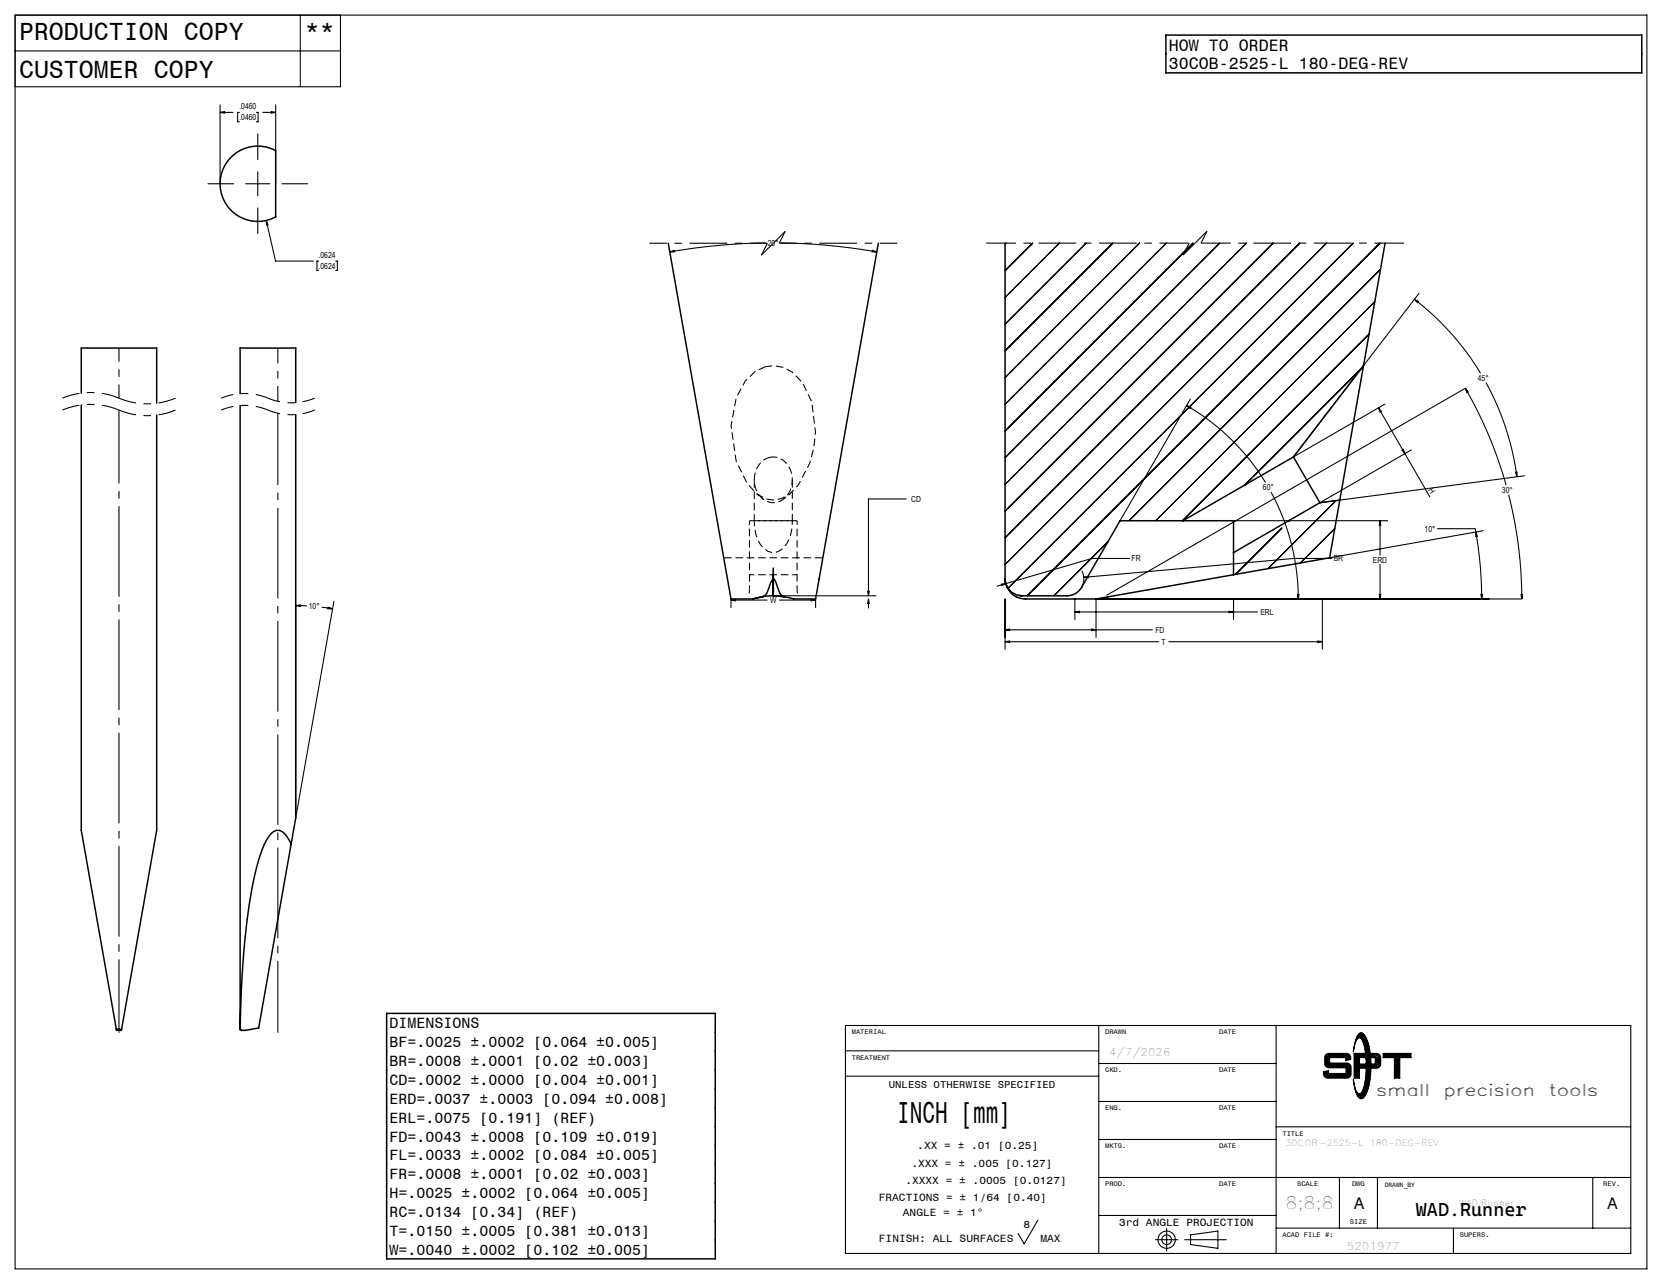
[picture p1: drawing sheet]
<svg xmlns="http://www.w3.org/2000/svg" width="279mm" height="216mm" viewBox="0 0 279 216" stroke-linecap="round" stroke-linejoin="round" font-family="sans-serif">
<g fill="none" stroke="#000" stroke-width=".25">
<path d="M196 5.9h80v6.4h-80zM39 26.2a6.3 6.3 0 0 1 7.3-.9v11.2a6.3 6.3 0 0 1-8.1-1.9 6.3 6.3 0 0 1 .8-8.4zM112.3 40.9l10.6 59.8h3.7M147.7 40.9l-10.6 59.8h-1.8a7.3 7.3 0 0 1-3.5-.4M169 40.9v56.4M232.9 40.9l-3.7 20.6M13.7 66.1v-7.6h12.6v9.3M13.7 68.1v71.5l5.9 33.5M26.3 69.8v69.8l-5.9 33.5M40.4 66.2v-7.7h9.3v9.2M40.4 68.2v104.9M49.7 69.7v67.8l-.8 4.4"/>
<path d="M217.4 76.8l4.5 7.7M217.4 76.8l-18.5 10.8M229.2 61.5l-4 22.6M229.2 61.5l-11.8 15.3M129.9 97.3l-.4 .7-.6 1.7-.3 .4-.4 .2M130 95.5v4.7M130.1 97.4a2.23 2.23 0 0 1 .6 1.4l.4 .9 .3 .4 .4 .2M169 97.9h.1M198.9 87.6h-10.6l-6.5 11.2a2.85 2.85 0 0 1-2.4 1.4h-7.6a2.84 2.84 0 0 1-2.8-2.9M198.9 87.6h8.5v5.3M207.4 92.9v3.7M221.9 84.5l-14.5 8.4"/>
<path d="M225.2 84.1l-1.7 9.7-39.2 6.9h-11.9a3.5 3.5 0 0 1-2.4-1l-.7-.9-.3-1.5M225.2 84.1l-3.3 .4M128.2 100.3a11.1 11.1 0 0 1 3.6 0M128.2 100.3l-1.6 .4M128.3 100.3l-1.7 .4M130.1 100.2l1.8 .1M171.3 100.1l.4 .1M48.9 141.9a3.4 3.4 0 0 0-2.1-2.3 2.49 2.49 0 0 0-2.1 1.8 38.2 38.2 0 0 0-2.9 11.3 158.5 158.5 0 0 0-1.4 20.4M48.9 141.9l-5.4 31-2.3 .4h-.6M19.6 173.1h.4M19.6 173.1v.2h.2M19.9 173.2l-.1 .1"/>
<path d="M19.9 173.2h.2M20 173.1l-.1 .1M20 173.1h.4M20 173.1l.1 .1M20 173.2h.1M20.4 173.1v.2l-.3-.1M40.4 173.1l.2 .2M40.4 173.1h.1M40.6 173.3h.1M65 170.4h55.2v41.3h-55.2z"/>
</g>
<path d="M126 99.1l-.3 1.3M126 99.1v-11.5M126.8 87.8a5.4 5.4 0 0 0 2.3 4.9 2.42 2.42 0 0 0 3.2-1.3 7 7 0 0 0 .9-3.8M134 99.1l.3 1.3M134 87.6v11.5" fill="none" stroke="#000" stroke-width=".18" stroke-dasharray="1.3 .6" stroke-dashoffset=".6" stroke-linecap="butt"/>
<path d="M126 87.6h8M126 96.6h8" fill="none" stroke="#000" stroke-width=".18" stroke-dasharray="1.3 .6" stroke-dashoffset=".4" stroke-linecap="butt"/>
<path d="M129.4 76.9a3.4 3.4 0 0 1 3.8 3.8 3.4 3.4 0 0 1-3.8 3.8 4 4 0 0 1-2.2-5.7 3.3 3.3 0 0 1 2.2-1.9M133.2 87.7v-7" fill="none" stroke="#000" stroke-width=".18" stroke-dasharray="1.3 .6" stroke-linecap="butt"/>
<path d="M133.2 87.6h-6.4" fill="none" stroke="#000" stroke-width=".18" stroke-dasharray="1.3 .6" stroke-dashoffset=".3" stroke-linecap="butt"/>
<path d="M128.6 61.7l1.4-.2 1.7 .3 1.5 .8 1.7 1.8 1.6 3.2 .6 5.1-.3 2.6-.7 2.6-1.9 3.7-1.4 1.4a4.2 4.2 0 0 1-5.4 .2l-1.8-1.8-1.8-3.9-.9-5.9 .9-4.7 1.5-2.8 1.7-1.6 1.6-.8" fill="none" stroke="#000" stroke-width=".18" stroke-dasharray="1.3 .6" stroke-dashoffset=".1" stroke-linecap="butt"/>
<path d="M126.8 80.7v7.1M138.3 93.8h-16.6" fill="none" stroke="#000" stroke-width=".18" stroke-dasharray="1.3 .6" stroke-dashoffset="-.1" stroke-linecap="butt"/>
<path d="M127.2 83l1.1 .9M131.7 83.9l1.1-.9" fill="none" stroke="#000" stroke-width=".18" stroke-dasharray="1.3 .6" stroke-dashoffset=".7" stroke-linecap="butt"/>
<g fill="none" stroke="#000" stroke-width=".18">
<path d="M2.5 8.6h54.7M2.5 2.5h274.4v210.9h-274.4zM37 18.9h2.2M37 17.6v13.3M37 18.9l.8-.1v.2zM40.2 18.9h-.3v1.6h.3M43.1 18.9h.3v1.6h-.3M44.2 18.9h2.1M45.6 18.8l.7 .1-.7 .1zM46.3 17.6v13.3M50.5 2.5v12.1M57.2 2.5v12.1h-54.7"/>
<path d="M35 30.9h4.3M41.3 30.9h4.1M43.3 22.5v4.3M43.3 28.9v4M43.3 35v4.3M44.8 37.1l1.5 6.8h6.4M44.8 37.1l.3 .7h-.3zM47.4 30.9h4.3M53.6 43.9h-.3v1.6h.3M56.4 43.9h.3v1.6h-.3M112.6 42.4l.7-.3 .1 .3zM128.8 40.8a100.2 100.2 0 0 0-16.2 1.6"/>
<path d="M131.2 40.8a100.1 100.1 0 0 1 16.2 1.6M146.7 42.1l.7 .3h-.8zM169.1 40.9l-.1 .1M173.6 40.9l-4.6 4.6M178.1 40.9l-9.1 9.1M182.6 40.9l-13.6 13.6M187.1 40.9l-18.1 18.1M191.6 40.9l-22.6 22.6M196.1 40.9l-27.1 27.1M200.5 40.9l-31.5 31.6M205 40.9l-36 36.1M209.5 40.9l-40.5 40.5"/>
<path d="M214 40.9l-45 45M218.5 40.9l-49.5 49.5M223 40.9l-54 54M227.5 40.9l-58 58M230.2 56.2l-31.4 31.4M231.1 50.7l-36.8 36.9M232 40.9l-59.3 59.3M232.1 45.3l-42.3 42.3M237.8 50.3l.7 .4-.2 .2zM237.8 50.3a45 45 0 0 1 11.1 12.4M238.6 49.3l-21.2 27.5 15.4-8.9M199.5 68.2l.7 .3-.1 .2z"/>
<path d="M199.5 68.2a37.6 37.6 0 0 1 13.3 12.9M200.1 67.1l-11.8 20.5M228.8 62l-18.2 18.2M231.7 68.6l8.7 14.9M231.7 68.6l.5 .6-.2 .1zM235.7 75.7l.2-.1 .3 .7zM237.3 75.6l-15.4 8.9 34.4-4.5M246.3 65.3l-60.2 34.8M246.3 65.3l.5 .6-.2 .1zM246.3 65.3a70.9 70.9 0 0 1 6.9 16.3M249.8 64.3a45 45 0 0 1 5.2 15.9M254.8 79.4h.2v.8z"/>
<path d="M145.9 99.4h.2l-.1 .8zM152.3 83.9h-6.3v16.3M168.3 98.2l.8-.1-.7 .4zM181.8 95.9a2.85 2.85 0 0 1 0 2.9M182.2 97.1l.7-.2 .1 .2zM186.2 91.1l-9 9.1M189.9 93.9h-6.3l-16 4.7M207.4 87.6h25.9M210.5 80.4l-1.2 1.1M213.7 82.7a37.6 37.6 0 0 1 4.6 18M215.5 88.8l-7.8 7.8M216.9 87.4l-.2 .2"/>
<path d="M218.1 100h.3l-.1 .7zM223.9 93.9h-6.4l-35.3 3.2M224.4 88.9l-5.8 5.8M224.6 84.2l-11.4 11.4M231.9 100h.2l-.1 .7zM232 87.6l.1 .7h-.2zM232 87.6v5.7M232 94.9v5.8M241.7 88.9h6.3l.1 .6M248.1 89.5l.3 .7h-.3zM248.1 89.5a64.8 64.8 0 0 1 1 11.2M249 100h.2l-.1 .7z"/>
<path d="M249.4 89.2l-25.9 4.6M253.6 83.2a70.9 70.9 0 0 1 2.2 17.5M255.7 100h.2l-.1 .7zM49.7 101.8v34.5M49.7 101.8l.8-.1v.3zM49.7 101.8l1.9 .1M54.1 102.1l1.8 .3M55.2 102.1l.7 .3h-.8zM56.1 101.1l-6.4 36.4M122.9 100.9l.7-.1v.2zM122.9 100.7v1.5M122.9 100.9h6.1"/>
<path d="M130 100.2h17.3M131 100.9h6.1M136.3 100.8l.8 .1-.8 .1zM137.1 100.7v1.5M146 100.7v1.5M146 100.7l.1 .8h-.2zM169 105.9l.7-.1v.2zM169 107.9l.7-.1v.2zM169 100.7v8.5M169 105.9h24.7M169 107.9h25.8M180.7 102.9l.8-.1v.2z"/>
<path d="M180.7 100.7v3.5M180.7 102.9h30.7M183.5 105.8l.8 .1-.8 .1zM196.5 107.9h25.8M206.6 102.8l.8 .1-.8 .1zM207.4 100.7v3.5M221.5 107.8l.8 .1-.8 .1zM222.3 100.7v8.5M255.8 100.7h-71.5v6.5M142.1 172.4h132.1v38.4h-132.1zM142.1 176.7h42.6M184.7 172.4v38.4"/>
<path d="M184.7 178.8h29.8M214.5 172.4v38.4M223.1 177.8v1.1M223.4 179.1h3M226.6 177.7l.1 .2M226.7 179.4v1.3M227.6 177.1h1.9v.7h-1v1.1h1.1v.7h-1.1v1.7h-.9zM227.8 177.3h1.5l.1 .4h-1v1.4h1v.4h-1v1.6h-.6zM227.9 177.4h1.3v.1h-.9v1.7h1v.1h-1v1.7h-.4zM228.1 177.5v3.4M228.4 173.8a.69 .69 0 0 1 1.1 .5 13.7 13.7 0 0 1 0 9.9 .73 .73 0 0 1-.7 .6 .73 .73 0 0 1-.7-.7l-.3-.9-.3-1.6a3 3 0 0 0 1 2.3h.1a3.3 3.3 0 0 0 .9-2.4 12.8 12.8 0 0 0-.6-6.8 .45 .45 0 0 0-.5-.2 .45 .45 0 0 0-.4 .4l-.5 2 .5-2.2zM228.5 174a.51 .51 0 0 1 .6-.1 .51 .51 0 0 1 .3 .4 13.5 13.5 0 0 1 0 9.8l-.2 .3a.48 .48 0 0 1-.5 .2 .48 .48 0 0 1-.4-.4l-.1-.2a.67 .67 0 0 0 1-.6 14.4 14.4 0 0 0-.1-8.6 .6 .6 0 0 0-.9-.4z"/>
<path d="M228.6 174.1a1.55 1.55 0 0 1 1 1.4 15.2 15.2 0 0 1-.2 8.1l-.4 .5-.4 .2M228.8 174l-.3 .2a1.65 1.65 0 0 1 1.1 1.6 14.2 14.2 0 0 1-.4 7.9l-.3 .4-.4 .1 .3 .3M228.8 174h.1M228.8 174l.4 .2a7.5 7.5 0 0 1 1 4.4 9.9 9.9 0 0 1-1 5.6l-.4 .3M230.4 177.1h1a.72 .72 0 0 1 .7 .7v1.1a.72 .72 0 0 1-.7 .7h-.8v-.7l.5-.1 .1-.7-.2-.2-.5-.1zM230.6 177.3h.8a.58 .58 0 0 1 .6 .5v1.1a.58 .58 0 0 1-.6 .6h-.7v-.4l.4-.1 .2-.2v-.7l-.1-.4h-.6zM230.8 177.4h.7l.3 .4v1.3l-.3 .2h-.6v-.1l.3-.1 .3-.2v-1a.58 .58 0 0 0-.7-.4zM231.4 177.6l.3 .2v1.2l-.3 .2M232.5 177.1h4.7v.7h-1.9v3.5h-.9v-3.5h-1.9zM232.7 177.3h4.4v.4h-1.9v3.4h-.6v-3.4h-1.9zM232.8 177.4h4.1v.1h-1.9v3.5h-.3v-3.5h-1.9zM234.9 177.6v3.3"/>
<path d="M142.1 181h42.6M184.7 191.6h29.8M184.7 198h89.5M184.7 185.2h29.8M214.5 189.5h59.7M222.5 180.6a.72 .72 0 0 0 .7 .7h3.2a.72 .72 0 0 0 .7-.7M222.5 180.6v-.4l.8-.2v.5h3v-1h-2.9a.72 .72 0 0 1-.7-.7v-1a.72 .72 0 0 1 .7-.7h2.9a.79 .79 0 0 1 .8 1l-.9 .2v-.5h-2.7v.9h2.9a.72 .72 0 0 1 .7 .8v1.1M222.6 180.6a.58 .58 0 0 0 .6 .5h3.2a.58 .58 0 0 0 .6-.5M222.6 180.6v-.3l.6-.1v.4h3.2v-1.2h-3a.58 .58 0 0 1-.6-.6v-1a.58 .58 0 0 1 .6-.5h2.9a.61 .61 0 0 1 .6 .7l-.5 .2v-.5h-3v1.2h3a.58 .58 0 0 1 .6 .6v1.1M222.8 180.6v-.2h.3v.4h3.5v-1.5h-3.2l-.3-.2-.1-1.3 .1-.3 .3-.1h2.9l.3 .1 .2 .4-.3 .1v-.5h-3.3v1.5l3.4 .1 .2 .3v1.2M222.8 180.6l.1 .3 .2 .1h3.3l.3-.1 .1-.3M222.9 180.5v.2"/>
<path d="M223.2 180.9h3.2M225.2 198v8.5M228.8 184.5h.1M231.6 198v8.5M267.8 198v8.5M174.5 205.2l-2.3 4-1-1.8M184.7 204.4h29.8M194.2 208.5h3.8M196.1 206.6v3.7M199.2 208.5h6.9M200.1 207.6l4.6-.6v2.9l-4.6-.6zM214.5 206.5h59.7"/>
<path d="M244.3 206.5v4.3"/>
<circle cx="196.1" cy="208.5" r=".81"/>
<circle cx="196.1" cy="208.5" r="1.45"/>
</g>
<path d="M45 68.9a10.2 10.2 0 0 0-7.8 0M45 66.9a10.2 10.2 0 0 0-7.8 0M52.9 68.9a10.2 10.2 0 0 1-7.9 0M52.9 66.9a10.2 10.2 0 0 1-7.9 0" fill="none" stroke="#000" stroke-width=".18" stroke-dasharray="6.3 1.3 1.3 1.3" stroke-dashoffset="4.2" stroke-linecap="butt"/>
<path d="M129 40.9h-19.8M150.8 40.9h-19.8M20 68.9a12.4 12.4 0 0 0-9.5 0M20 66.9a12.4 12.4 0 0 0-9.5 0M29.5 68.9a12.4 12.4 0 0 1-9.5 0M29.5 66.9a12.4 12.4 0 0 1-9.5 0" fill="none" stroke="#000" stroke-width=".18" stroke-dasharray="6.3 1.3 1.3 1.3" stroke-dashoffset="3.4" stroke-linecap="butt"/>
<path d="M46.7 173.7v-104.2" fill="none" stroke="#000" stroke-width=".18" stroke-dasharray="15.2 1.3 1.3 1.3" stroke-dashoffset="3.2" stroke-linecap="butt"/>
<path d="M46.7 67.5v-9" fill="none" stroke="#000" stroke-width=".18" stroke-dasharray="15.2 1.3 1.3 1.3" stroke-dashoffset="12.7" stroke-linecap="butt"/>
<path d="M20 173.7v-104.8" fill="none" stroke="#000" stroke-width=".18" stroke-dasharray="15.2 1.3 1.3 1.3" stroke-dashoffset="2.9" stroke-linecap="butt"/>
<path d="M20 66.9v-8.4" fill="none" stroke="#000" stroke-width=".18" stroke-dasharray="15.2 1.3 1.3 1.3" stroke-dashoffset="12.9" stroke-linecap="butt"/>
<path d="M132 38.9l-2 2M202.9 38.9l-2 2M128 42.9l1-2M130 40.9l-2 2M131 40.9l1-2M198.9 42.9l1-2M200.9 40.9l-2 2M201.9 40.9l1-2" fill="none" stroke="#000" stroke-width=".18" stroke-dasharray="6.3 1.3 1.3 1.3" stroke-linecap="butt"/>
<path d="M199.9 40.9h-34.1M236 40.9h-34.1" fill="none" stroke="#000" stroke-width=".18" stroke-dasharray="6.3 1.3 1.3 1.3" stroke-dashoffset="1.4" stroke-linecap="butt"/>
<g fill="#000">
<path d="M235.7 75.7l.2-.1 .3 .7zM231.7 68.6l.5 .6-.2 .1z"/>
<path d="M55.2 102.1l.7 .3h-.8zM49.7 101.8l.8-.1v.3zM45.6 18.8l.7 .1-.7 .1zM37 18.9l.8-.1v.2zM44.8 37.1v.7h.3zM122.9 100.9l.7-.1v.2zM136.3 100.8l.8 .1-.8 .1zM112.6 42.4h.8l-.1-.3zM146.7 42.1l-.1 .3h.8zM145.9 99.4h.2l-.1 .8zM146 100.7l.1 .8h-.2zM169 105.9l.7-.1v.2zM183.5 105.8l.8 .1-.8 .1zM169 107.9l.7-.1v.2zM221.5 107.8l.8 .1-.8 .1zM249 100h.2l-.1 .7zM248.1 89.5l.3 .7h-.3zM218.1 100h.3l-.1 .7zM199.5 68.2l.7 .3-.1 .2zM180.7 102.9l.8-.1v.2zM206.6 102.8l.8 .1-.8 .1zM231.9 100h.2l-.1 .7zM232 87.6l.1 .7h-.2zM255.7 100h.2l-.1 .7zM246.3 65.3l.5 .6-.2 .1zM254.8 79.4h.2v.8zM237.8 50.3l.7 .4-.2 .2zM168.3 98.2l.1 .3 .7-.4zM182.2 97.1h.8l-.1-.2z"/>
</g>
<text font-size="5.1" x="150.8" y="188.8">INCH [mm]</text>
<g font-size="4.2">
<text x="3.2" y="6.8">PRODUCTION COPY</text>
<text x="51.2" y="6.8">**</text>
<text x="3.2" y="13">CUSTOMER COPY</text>
</g>
<text font-size="3.2" x="238" y="204.5">WAD.Runner</text>
<g font-size="2.8">
<text x="196.5" y="8.5">HOW TO ORDER</text>
<text x="196.5" y="11.7">30COB-2525-L 180-DEG-REV</text>
<text x="231.4" y="184.3">small</text>
<text x="242.8" y="184.3">precision</text>
<text x="260.5" y="184.3">tools</text>
<text x="216.1" y="203.3">8;8;8</text>
<text x="227.7" y="203.3">A</text>
<text x="270.3" y="203.3">A</text>
</g>
<g font-size="2.5">
<text x="65.5" y="172.9">DIMENSIONS</text>
<text x="65.5" y="176.1">BF=.0025 ±.0002 [0.064 ±0.005]</text>
<text x="65.5" y="179.2">BR=.0008 ±.0001 [0.02 ±0.003]</text>
<text x="65.5" y="182.4">CD=.0002 ±.0000 [0.004 ±0.001]</text>
<text x="65.5" y="185.6">ERD=.0037 ±.0003 [0.094 ±0.008]</text>
<text x="65.5" y="188.8">ERL=.0075 [0.191] (REF)</text>
<text x="65.5" y="191.9">FD=.0043 ±.0008 [0.109 ±0.019]</text>
<text x="65.5" y="195.1">FL=.0033 ±.0002 [0.084 ±0.005]</text>
<text x="65.5" y="198.3">FR=.0008 ±.0001 [0.02 ±0.003]</text>
<text x="65.5" y="201.5">H=.0025 ±.0002 [0.064 ±0.005]</text>
<text x="65.5" y="204.6">RC=.0134 [0.34] (REF)</text>
<text x="65.5" y="207.8">T=.0150 ±.0005 [0.381 ±0.013]</text>
<text x="65.5" y="211">W=.0040 ±.0002 [0.102 ±0.005]</text>
</g>
<g font-size="1.8">
<text x="186.5" y="177.6">4/7/2026</text>
<text x="153.2" y="196.2">.XXX = ± .005 [0.127]</text>
<text x="154.2" y="193.3">.XX = ± .01 [0.25]</text>
<text x="147.7" y="201.9">FRACTIONS = ± 1/64 [0.40]</text>
<text x="152.2" y="199">.XXXX = ± .0005 [0.0127]</text>
<text x="147.8" y="208.8">FINISH: ALL SURFACES</text>
<text x="151.8" y="204.5">ANGLE = ± 1°</text>
<text x="172.1" y="206.5">8</text>
<text x="174.9" y="208.8">MAX</text>
<text x="188.1" y="206.2">3rd ANGLE PROJECTION</text>
<text x="226.4" y="210.2">5201977</text>
</g>
<text font-size="1.7" x="149.4" y="183">UNLESS OTHERWISE SPECIFIED</text>
<g font-size="1.4">
<text x="40.2" y="18.4">.0460</text>
<text x="40.2" y="20.2">.0460</text>
<text x="129.1" y="41.3">20°</text>
<text x="53.6" y="43.4">.0624</text>
<text x="53.6" y="45.2">.0624</text>
<text x="248.4" y="64">45°</text>
<text x="212.3" y="82.4">60°</text>
<text x="240.1" y="82.4" transform="rotate(60 240.1 82.4)">H</text>
<text x="252.5" y="82.9">30°</text>
<text x="153.2" y="84.4">CD</text>
<text x="239.5" y="89.4">10°</text>
<text x="190.2" y="94.4">FR</text>
<text x="224.2" y="94.4">BR</text>
<text x="230.8" y="94.6">ERD</text>
<text x="129.5" y="101.4">W</text>
<text x="51.9" y="102.4">10°</text>
<text x="194.2" y="106.4">FD</text>
<text x="211.9" y="103.4">ERL</text>
<text x="195.3" y="108.4">T</text>
<text x="216.1" y="192.8">30COB-2525-L</text>
<text x="230.3" y="192.8">180-DEG-REV</text>
<text x="245.3" y="202.8">WAD.Runner</text>
</g>
<g font-size="1.1">
<text x="143.2" y="173.9">MATERIAL</text>
<text x="185.8" y="173.9">DRAWN</text>
<text x="204.9" y="173.9">DATE</text>
<text x="143.2" y="178.2">TREATMENT</text>
<text x="185.8" y="180.3">CKD.</text>
<text x="204.9" y="180.3">DATE</text>
<text x="185.8" y="186.7">ENG.</text>
<text x="204.9" y="186.7">DATE</text>
<text x="215.6" y="191">TITLE</text>
<text x="185.8" y="193.1">MKTG.</text>
<text x="204.9" y="193.1">DATE</text>
<text x="185.8" y="199.5">PROD.</text>
<text x="204.9" y="199.5">DATE</text>
<text x="218.1" y="199.5">SCALE</text>
<text x="227.3" y="199.5">DWG</text>
<text x="232.8" y="199.5">DRAWN_BY</text>
<text x="269.5" y="199.5">REV.</text>
<text x="215.6" y="208">ACAD FILE #:</text>
<text x="226.9" y="205.9">SIZE</text>
<text x="245.4" y="208">SUPERS.</text>
</g>
</svg>
